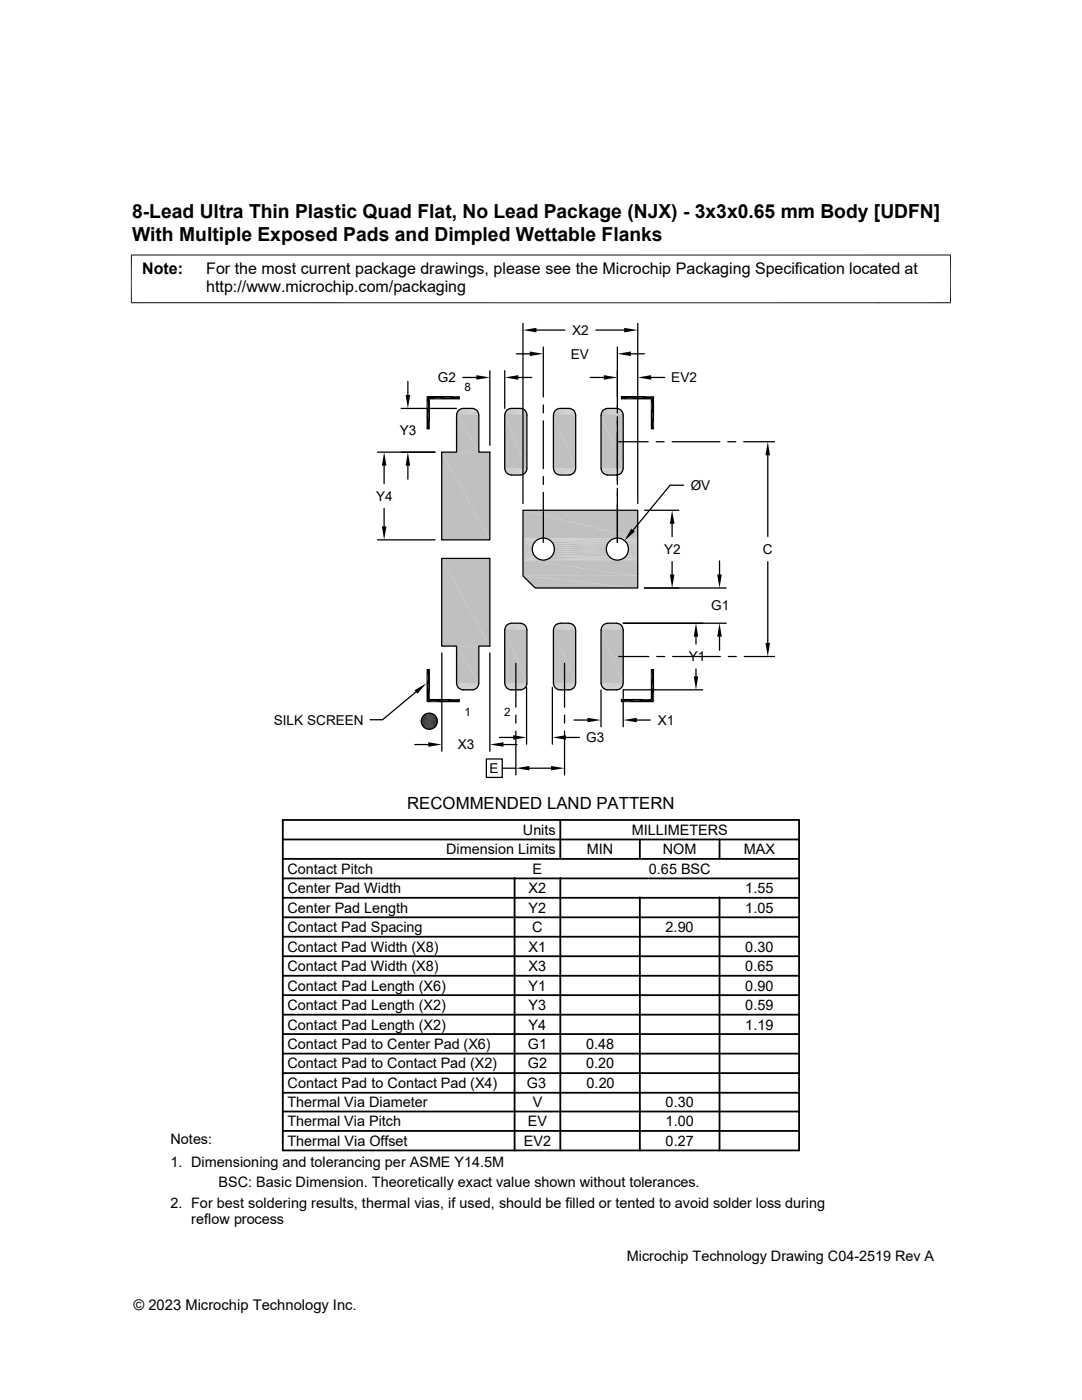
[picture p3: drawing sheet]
<svg xmlns="http://www.w3.org/2000/svg" width="216mm" height="279mm" viewBox="0 0 216 279" stroke-linecap="round" stroke-linejoin="round" font-family="sans-serif">
<path d="M121 81.5h2.3" fill="none" stroke="#c0c0c0" stroke-width=".2"/>
<path d="M121.3 81.5h2z" fill="#c0c0c0"/>
<g fill="none" stroke="#c0c0c0" stroke-width=".2">
<path d="M91.3 82.1h4.1M91.4 81.9h3.8M91.6 81.7h3.5M91.8 81.6h3.1M92 81.5h2.7M92.2 81.5h2.2M100.9 82.1h4.1M101 81.9h3.8M101.2 81.7h3.5M101.4 81.6h3.1M101.6 81.5h2.7M101.8 81.5h2.3"/>
<path d="M110.6 82.1h4.1M110.7 81.9h3.9M110.9 81.7h3.5M111.1 81.6h3.1M111.3 81.5h2.7M111.5 81.5h2.3M120.1 82.1h4.1M120.2 81.9h3.9M120.4 81.7h3.5M120.6 81.6h3.1M120.8 81.5h2.7"/>
</g>
<path d="M91.1 82.5h4.4M91.2 82.3h4.3M100.7 82.5h4.4M100.8 82.3h4.3M110.4 82.5h4.5M110.5 82.3h4.3M120 82.5h4.3M120 82.3h4.3" fill="none" stroke="#c0c0c0" stroke-width=".21"/>
<path d="M91.1 82.7h4.4M100.7 82.7h4.4M110.4 82.7h4.5M119.9 82.7h4.5" fill="none" stroke="#c0c0c0" stroke-width=".23"/>
<g fill="#c0c0c0">
<path d="M91.1 82.8l4.4 7.4h-4.4z"/>
<path d="M91.1 82.8h4.4v7.4z"/>
<path d="M119.9 82.8l4.5 10.7h-4.5z"/>
<path d="M119.9 82.8h4.5v10.7z"/>
<path d="M110.4 82.8l4.5 10.7h-4.5z"/>
<path d="M110.4 82.8h4.5v10.7z"/>
<path d="M100.7 82.8l4.4 10.7h-4.4z"/>
<path d="M100.7 82.8h4.4v10.7z"/>
</g>
<path d="M100.7 93.6h4.4M100.7 93.8h4.4M110.4 93.6h4.5M110.4 93.8h4.5M119.9 93.6h4.5M120 93.8h4.3" fill="none" stroke="#c0c0c0" stroke-width=".23"/>
<path d="M100.8 94h4.3M110.5 94h4.3M120 94h4.3" fill="none" stroke="#c0c0c0" stroke-width=".21"/>
<g fill="none" stroke="#c0c0c0" stroke-width=".2">
<path d="M100.9 94.2h4.1M101 94.4h3.8M101.2 94.6h3.5M101.4 94.7h3.1M101.6 94.8h2.7M110.6 94.2h4.1M110.7 94.4h3.9M110.9 94.6h3.5M111.1 94.7h3.1M111.3 94.8h2.7M120.1 94.2h4.1M120.2 94.4h3.9"/>
<path d="M120.4 94.6h3.5M120.6 94.7h3.1M120.8 94.8h2.7"/>
</g>
<path d="M121 94.8h2z" fill="#c0c0c0"/>
<path d="M101.8 94.8h2.3M111.5 94.8h2.3M121 94.8h2.3" fill="none" stroke="#c0c0c0" stroke-width=".2"/>
<g fill="#c0c0c0">
<path d="M88.1 90.2l9.6 17.5h-9.6z"/>
<path d="M88.1 90.2h9.6v17.5z"/>
</g>
<path d="M121 124.4h2.3" fill="none" stroke="#c0c0c0" stroke-width=".2"/>
<path d="M121.3 124.4h2z" fill="#c0c0c0"/>
<g fill="none" stroke="#c0c0c0" stroke-width=".2">
<path d="M100.9 124.9h4.1M101 124.8h3.8M101.2 124.6h3.5M101.4 124.5h3.1M101.6 124.4h2.7M101.8 124.4h2.3M110.6 124.9h4.1M110.7 124.8h3.9M110.9 124.6h3.5M111.1 124.5h3.1M111.3 124.4h2.7M111.5 124.4h2.3"/>
<path d="M120.1 124.9h4.1M120.2 124.8h3.9M120.4 124.6h3.5M120.6 124.5h3.1M120.8 124.4h2.7"/>
</g>
<path d="M100.8 125.1h4.3M110.5 125.1h4.3M120 125.1h4.3" fill="none" stroke="#c0c0c0" stroke-width=".21"/>
<path d="M100.7 125.6h4.4M100.7 125.4h4.4M110.4 125.6h4.5M110.4 125.4h4.5M119.9 125.6h4.5M120 125.4h4.3" fill="none" stroke="#c0c0c0" stroke-width=".23"/>
<g fill="#c0c0c0">
<path d="M88.1 111.4l9.6 17.5h-9.6z"/>
<path d="M88.1 111.4h9.6v17.5z"/>
<path d="M119.9 125.7l4.5 10.7h-4.5z"/>
<path d="M119.9 125.7h4.5v10.7z"/>
<path d="M110.4 125.7l4.5 10.7h-4.5z"/>
<path d="M110.4 125.7h4.5v10.7z"/>
<path d="M100.7 125.7l4.4 10.7h-4.4z"/>
<path d="M100.7 125.7h4.4v10.7z"/>
<path d="M91.1 128.9l4.4 7.5h-4.4z"/>
<path d="M91.1 128.9h4.4v7.5z"/>
</g>
<path d="M91.1 136.5h4.4M100.7 136.5h4.4M110.4 136.5h4.5M119.9 136.5h4.5" fill="none" stroke="#c0c0c0" stroke-width=".23"/>
<path d="M91.1 136.7h4.4M91.2 136.9h4.3M100.7 136.7h4.4M100.8 136.9h4.3M110.4 136.7h4.5M110.5 136.9h4.3M120 136.7h4.3M120 136.9h4.3" fill="none" stroke="#c0c0c0" stroke-width=".21"/>
<g fill="none" stroke="#c0c0c0" stroke-width=".2">
<path d="M91.3 137.1h4.1M91.4 137.3h3.8M91.6 137.4h3.5M91.8 137.6h3.1M92 137.6h2.7M100.9 137.1h4.1M101 137.3h3.8M101.2 137.4h3.5M101.4 137.6h3.1M101.6 137.6h2.7M110.6 137.1h4.1M110.7 137.3h3.9"/>
<path d="M110.9 137.4h3.5M111.1 137.6h3.1M111.3 137.6h2.7M120.1 137.1h4.1M120.2 137.3h3.9M120.4 137.4h3.5M120.6 137.6h3.1M120.8 137.6h2.7"/>
</g>
<path d="M121 137.7h2z" fill="#c0c0c0"/>
<path d="M92.2 137.7h2.2M101.8 137.7h2.3M111.5 137.7h2.3M121 137.7h2.3" fill="none" stroke="#c0c0c0" stroke-width=".2"/>
<g fill="#c0c0c0">
<path d="M104.4 101.8l22.9 5.6h-22.9z"/>
<path d="M104.4 101.8h22.9v5.6z"/>
</g>
<path d="M104.4 107.4h3.8M104.4 107.5h3.4M108.6 107.4h14.4M109 107.5h13.6M123.4 107.4h3.9M123.8 107.5h3.5" fill="none" stroke="#c0c0c0" stroke-width=".2"/>
<path d="M104.4 107.7h3M109.4 107.7h12.8M124.2 107.7h3.1" fill="none" stroke="#c0c0c0" stroke-width=".21"/>
<path d="M104.4 108h2.7M109.7 108h12.2M124.5 108h2.8" fill="none" stroke="#c0c0c0" stroke-width=".28"/>
<path d="M104.4 108.3h2.4M110 108.3h11.6M124.8 108.3h2.5" fill="none" stroke="#c0c0c0" stroke-width=".32"/>
<path d="M110.3 108.6h11M125.1 108.6h2.2" fill="none" stroke="#c0c0c0" stroke-width=".38"/>
<path d="M104.4 108.4l1.9 .4h-1.9z" fill="#c0c0c0"/>
<path d="M104.4 108.6h2.1" fill="none" stroke="#c0c0c0" stroke-width=".38"/>
<g fill="#c0c0c0">
<path d="M125.3 108.8l2 .4h-1.9z"/>
<path d="M125.3 108.8h2v.4z"/>
</g>
<path d="M110.5 109h10.6" fill="none" stroke="#c0c0c0" stroke-width=".38"/>
<g fill="#c0c0c0">
<path d="M104.4 108.8l1.8 .4h-1.8z"/>
<path d="M104.4 108.8h1.9l-.1 .4z"/>
<path d="M125.4 109.2l1.9 .4h-1.9z"/>
<path d="M125.4 109.2h1.9v.4z"/>
</g>
<path d="M110.6 109.4h10.4" fill="none" stroke="#c0c0c0" stroke-width=".4"/>
<g fill="#c0c0c0">
<path d="M104.4 109.2l1.8 .4h-1.8z"/>
<path d="M104.4 109.2h1.8v.4z"/>
<path d="M125.4 109.6l1.9 .4h-1.9z"/>
<path d="M125.4 109.6h1.9v.4z"/>
</g>
<path d="M110.6 109.8h10.4" fill="none" stroke="#c0c0c0" stroke-width=".42"/>
<g fill="#c0c0c0">
<path d="M104.4 109.6l1.8 .4h-1.8z"/>
<path d="M104.4 109.6h1.8v.4z"/>
<path d="M125.4 110l1.9 .4h-2z"/>
<path d="M125.4 110h1.9v.4z"/>
</g>
<path d="M110.5 110.2h10.6" fill="none" stroke="#c0c0c0" stroke-width=".38"/>
<g fill="#c0c0c0">
<path d="M104.4 110l1.9 .4h-1.9z"/>
<path d="M104.4 110h1.8l.1 .4z"/>
</g>
<path d="M125.1 110.6h2.2" fill="none" stroke="#c0c0c0" stroke-width=".38"/>
<path d="M125.3 110.4h2v.4z" fill="#c0c0c0"/>
<path d="M104.4 110.6h2.1M110.3 110.6h11" fill="none" stroke="#c0c0c0" stroke-width=".38"/>
<path d="M104.4 110.9h2.4M110 110.9h11.6M124.8 110.9h2.5" fill="none" stroke="#c0c0c0" stroke-width=".32"/>
<path d="M104.4 111.2h2.7M109.7 111.2h12.2M124.5 111.2h2.8" fill="none" stroke="#c0c0c0" stroke-width=".28"/>
<path d="M104.4 111.5h3M109.4 111.5h12.8M124.2 111.5h3.1" fill="none" stroke="#c0c0c0" stroke-width=".21"/>
<path d="M104.4 111.6h3.4M104.4 111.8h3.8M108.6 111.8h14.4M109 111.6h13.6M123.4 111.8h3.9M123.8 111.6h3.5" fill="none" stroke="#c0c0c0" stroke-width=".2"/>
<g fill="#c0c0c0">
<path d="M104.4 111.8l22.9 3.1h-22.9z"/>
<path d="M104.4 111.8h22.9v3.1z"/>
<path d="M104.4 114.9l22.9 2.4h-20.5z"/>
<path d="M104.4 114.9h22.9v2.4z"/>
</g>
<g fill="none" stroke="#000" stroke-width=".25">
<path d="M81.4 76.1v2.7M92.4 75.3h2.7M97.7 74v14.9M100.7 74v7.5M103 70.6h2.7M103.4 75.3h2.7M104.4 64.5v36M107 65.9h5.7M108.4 69.3v9.9M117.8 75.3h2.7M118.9 65.9h5.6M123.2 69.3v13.1"/>
<path d="M125.9 70.6h2.7M127.3 64.5v36M129.9 75.3h2.8M75.3 90.2h11.5M76.6 92.9v3.6M80.1 81.5h11M81.4 92.9v2.7M91.1 82.8v7.4h-3v17.5h9.6v-17.5h-2.2v-7.4a1.34 1.34 0 0 0-1.3-1.3h-1.8a1.3 1.3 0 0 0-1.3 1.3M102 94.8h1.8M103.8 94.8a1.3 1.3 0 0 0 1.3-1.3v-10.7a1.3 1.3 0 0 0-1.3-1.3h-1.8a1.3 1.3 0 0 0-1.3 1.3v10.7a1.34 1.34 0 0 0 1.3 1.3M108.4 80.8v1.6M108.4 84v9.5"/>
<path d="M108.4 95.1v1.6M108.4 98.3v9.9M111.8 94.8h1.7M114.9 93.5a1.3 1.3 0 0 1-1.4 1.3M114.9 82.8a1.3 1.3 0 0 0-1.4-1.3h-1.7a1.3 1.3 0 0 0-1.4 1.3v10.7a1.34 1.34 0 0 0 1.4 1.3M114.9 82.8v10.7M119.9 82.8v10.7M120 93.5a1.3 1.3 0 0 0 1.3 1.3M120 82.8a1.3 1.3 0 0 1 1.3-1.3h1.7a1.3 1.3 0 0 1 1.3 1.3M121.3 94.8h1.7M123.2 83.2v13.5M123.2 97.5v10.7"/>
<path d="M123.2 88.2h6.1M124.3 93.5a1.3 1.3 0 0 1-1.3 1.3M124.4 82.8v10.7M130.9 88.2h1.6M134.1 88.2h9.5M136.4 96.8h-2.7l-7.4 9M145.2 88.2h1.6M148.4 88.2h6.1M153.2 90.9v16.2M75.3 107.7h11.5M76.6 101.5v3.6M104.4 101.8h22.9v15.5h-20.5l-2.4-2.4z"/>
<path d="M128.6 101.8h6.9M134.1 104.5v2.6M134.1 112.1v2.6M143.6 112v2.7M144.9 117.3h-16.3M153.2 112.1v16.2M83 138.1l-6.7 5.5h-2.4M88.2 130.3v19.6M91.1 136.4v-7.5h-3v-17.5h9.6v17.5h-2.2v7.5a1.34 1.34 0 0 1-1.3 1.3h-1.8a1.3 1.3 0 0 1-1.3-1.3M97.7 130.3v19.6M102 124.4h1.8M102 124.4a1.34 1.34 0 0 0-1.3 1.3v10.7a1.3 1.3 0 0 0 1.3 1.3h1.8a1.3 1.3 0 0 0 1.3-1.3v-10.7a1.3 1.3 0 0 0-1.3-1.3"/>
<path d="M102.9 132.4v8.7M105.1 137.2v11.3M110.2 137.2v11.3M111.8 124.4a1.34 1.34 0 0 0-1.4 1.3v10.7a1.3 1.3 0 0 0 1.4 1.3h1.7a1.3 1.3 0 0 0 1.4-1.3M111.8 124.4h1.7M112.6 132.4v8.7M113.5 124.4a1.3 1.3 0 0 1 1.4 1.3M114.9 125.7v10.7M119.9 125.7v10.7M119.9 137.7v7.4M120 136.4a1.3 1.3 0 0 0 1.3 1.3h1.7a1.3 1.3 0 0 0 1.3-1.3M121.3 124.4a1.3 1.3 0 0 0-1.3 1.3"/>
<path d="M121.3 124.4h1.7M123 124.4a1.3 1.3 0 0 1 1.3 1.3M123.4 131h6.1M124.4 125.7v10.7M124.4 124.4h20.5M131 131h1.6M134.2 131h9.5M138.9 127.1v1.4M138.9 133.5v1.5M140.2 137.7h-15.8v7.4M143.6 127.1v2.7M145.3 131h1.6"/>
<path d="M148.5 131h6M82.8 148.6h2.6M97 151.5h3.2v3.7h-3.2zM99.7 147.2h2.7M100.2 153.3h2.7M100.5 148.6h2.6M102.9 142.7v1.6M102.9 145.9v8.8M105.6 153.3h4.4M112.6 142.7v1.6M112.6 145.9v8.8M112.9 147.2h2.7"/>
<path d="M114.5 143.7h2.7M127.1 143.7h2.7"/>
<circle cx="108.4" cy="109.6" r="2.2"/>
<circle cx="123.2" cy="109.6" r="2.2"/>
<circle cx="85.7" cy="143.9" r="1.61"/>
</g>
<g fill="#000">
<path d="M80.9 78.8h1l-.5 2.7zM85.1 79l.7 6.7h-.7zM85.1 79l.7 .7v6zM85.8 79.7l6-.7v.7zM85.1 79h6.7l-6 .7zM95.1 74.9l2.6 .4-2.6 .5zM100.7 75.3l2.7-.4v.9zM105.7 70.1l2.7 .5-2.7 .5zM104.4 65.9l2.6-.5v.9zM120.5 74.9l2.7 .4-2.7 .5zM123.9 79h6.6l-6.6 .7zM123.9 79.7l6.6-.7-.6 .7z"/>
<path d="M124.5 65.4l2.8 .5-2.8 .4zM123.2 70.6l2.7-.5v1zM129.9 79.7l.6 6h-.6zM127.3 75.3l2.6-.4v.9zM130.5 79v6.7l-.6-6zM76.6 90.2l.5 2.7h-.9zM81.4 90.2l.5 2.7h-1zM153.2 88.2l.4 2.7h-.9zM76.2 105.1h.9l-.5 2.6zM126 105.5l.7 .6-2.1 1.8zM133.7 114.7h.9l-.5 2.6zM134.1 101.8l.5 2.7h-.9z"/>
<path d="M143.1 114.7h.9l-.4 2.6zM82.7 137.8l2.4-1.4-1.8 2.1zM85.1 133.5h.7v6zM85.1 140.1l.7-.6h6zM123.9 139.5h6l-6 .6zM129.9 133.5l.6 6.6-.6-.6zM138.4 135h.9l-.4 2.7zM138.9 124.4l.4 2.7h-.9zM143.6 124.4l.4 2.7h-.9zM152.7 128.3h.9l-.4 2.7zM84.7 142.6l2 .1zM84.7 145.2l1.7 .1z"/>
<path d="M84.7 145.2h1.9zM84.7 142.6h1.9zM84.8 142.5l1.8 .1zM84.8 145.3l1.5 .1zM84.8 145.3h1.6zM84.8 142.5h1.6zM85 142.5h1.4zM85 145.4l1.2 .1zM85 145.4h1.3zM85.1 133.5l.7 6-.7 .6zM85 142.5h1.3zM85.1 142.4l1.2 .1z"/>
<path d="M85.1 145.5h.9zM85.1 145.5h1.1zM85.1 142.4h1.1zM85.3 142.3l.9 .1zM85.3 145.5h.5zM85.3 145.5h.7zM85.3 142.3h.7zM85.4 142.3h.6zM85.4 145.5h.4zM85.4 148.1l2.8 .5-2.8 .4zM85.4 142.3h.4zM85.1 140.1l6.7-.6v.6z"/>
<path d="M97.7 148.6l2.8-.5v.9zM102.4 146.7l2.7 .5-2.7 .4zM102.9 153.3l2.7-.4v.9zM110 152.9l2.6 .4-2.6 .5zM110.2 147.2l2.7-.5v.9zM117.2 143.3l2.7 .4-2.7 .4zM123.9 140.1l6-.6 .6 .6zM124.4 143.7l2.7-.4v.8zM129.9 133.5h.6v6.6z"/>
</g>
<g fill="none" stroke="#000" stroke-width=".2">
<path d="M26.1 50.9h163.7M26.2 50.8v9.7M189.7 50.8v9.7M26.1 60.4h163.7M84 143.8h3.3M84 144h3.3M84 144.2h3.3M84 143.7h3.3M84.1 143.5h3.1M84.1 144.3h3.1M84.1 143.4h3.1M84.1 144.5h3.1"/>
<path d="M84.2 143.3h3M84.2 144.6h3M84.2 144.7h2.9M84.2 143.1h2.9M84.3 144.9h2.7M84.3 143h2.7M84.4 145h2.5M84.4 142.9h2.5M84.5 142.8h2.3M84.5 145.1h2.3M84.6 142.7h2.1M84.6 145.2h2.1"/>
</g>
<g fill="none" stroke="#000" stroke-width=".36">
<path d="M56.4 167.5h103M56.4 163.6h103v66h-103zM56.4 171.4h103M56.4 179.2h103M56.4 175.3h103M102.7 175.2v54.4M111.8 163.6v7.8M111.8 175.2v54.4M127.7 167.5v3.9M127.7 179.1v50.5M143.6 167.5v3.9M143.6 179.1v50.5"/>
<path d="M56.4 183.1h103M56.4 190.8h103M56.4 194.7h103M56.4 198.6h103M56.4 186.9h103M56.4 218.1h103M56.4 214.2h103M56.4 210.3h103M56.4 202.5h103M56.4 206.4h103M56.4 225.7h103M56.4 221.8h103"/>
</g>
<g font-size="3.9">
<text x="26.4" y="43.5">8-Lead Ultra Thin Plastic Quad Flat, No Lead Package (NJX) - 3x3x0.65 mm Body [UDFN]</text>
<text x="26.4" y="48.1">With Multiple Exposed Pads and Dimpled Wettable Flanks</text>
</g>
<text font-size="3.3" x="81.2" y="161.5">RECOMMENDED LAND PATTERN</text>
<g font-size="3.2">
<text x="28.4" y="54.7">Note:</text>
<text x="41.1" y="58.3">http://www.microchip.com/packaging</text>
<text x="41.1" y="54.7">For the most current package drawings, please see the Microchip Packaging Specification located at</text>
</g>
<g font-size="2.9">
<text x="104.3" y="166.6">Units</text>
<text x="126" y="166.6">MILLIMETERS</text>
<text x="89" y="170.5">Dimension Limits</text>
<text x="117.1" y="170.5">MIN</text>
<text x="132.3" y="170.5">NOM</text>
<text x="148.4" y="170.5">MAX</text>
<text x="57.3" y="178.3">Center Pad Width</text>
<text x="57.3" y="174.4">Contact Pitch</text>
<text x="105.5" y="178.3">X2</text>
<text x="106.3" y="174.4">E</text>
<text x="129.5" y="174.4">0.65 BSC</text>
<text x="148.7" y="178.3">1.55</text>
<text x="57.3" y="182.2">Center Pad Length</text>
<text x="105.5" y="182.2">Y2</text>
<text x="148.7" y="182.2">1.05</text>
<text x="57.3" y="189.9">Contact Pad Width (X8)</text>
<text x="57.3" y="186">Contact Pad Spacing</text>
<text x="105.5" y="189.9">X1</text>
<text x="106.2" y="186">C</text>
<text x="132.8" y="186">2.90</text>
<text x="148.7" y="189.9">0.30</text>
<text x="57.3" y="193.8">Contact Pad Width (X8)</text>
<text x="57.3" y="197.7">Contact Pad Length (X6)</text>
<text x="105.5" y="197.7">Y1</text>
<text x="105.5" y="193.8">X3</text>
<text x="148.7" y="197.7">0.90</text>
<text x="148.7" y="193.8">0.65</text>
<text x="57.3" y="201.6">Contact Pad Length (X2)</text>
<text x="105.5" y="201.6">Y3</text>
<text x="148.7" y="201.6">0.59</text>
<text x="57.3" y="209.4">Contact Pad to Center Pad (X6)</text>
<text x="57.3" y="205.5">Contact Pad Length (X2)</text>
<text x="105.3" y="209.4">G1</text>
<text x="105.5" y="205.5">Y4</text>
<text x="116.9" y="209.4">0.48</text>
<text x="148.7" y="205.5">1.19</text>
<text x="57.3" y="213.2">Contact Pad to Contact Pad (X2)</text>
<text x="105.3" y="213.2">G2</text>
<text x="116.9" y="213.2">0.20</text>
<text x="57.3" y="220.9">Thermal Via Diameter</text>
<text x="57.4" y="217.1">Contact Pad to Contact Pad (X4)</text>
<text x="105.1" y="217.2">G3</text>
<text x="106.3" y="220.9">V</text>
<text x="117.1" y="217.2">0.20</text>
<text x="132.8" y="220.9">0.30</text>
<text x="57.3" y="224.8">Thermal Via Pitch</text>
<text x="105.3" y="224.8">EV</text>
<text x="132.8" y="224.8">1.00</text>
<text x="34" y="228.3">Notes:</text>
<text x="34" y="232.9">1. Dimensioning and tolerancing per ASME Y14.5M</text>
<text x="57.3" y="228.7">Thermal Via Offset</text>
<text x="104.5" y="228.7">EV2</text>
<text x="132.8" y="228.7">0.27</text>
<text x="43.6" y="237">BSC: Basic Dimension. Theoretically exact value shown without tolerances.</text>
<text x="34" y="241">2. For best soldering results, thermal vias, if used, should be filled or tented to avoid solder loss during</text>
<text x="38.1" y="244.3">reflow process</text>
<text x="125.1" y="251.7">Microchip Technology Drawing C04-2519 Rev A</text>
<text x="26.6" y="261.3">© 2023 Microchip Technology Inc.</text>
</g>
<g font-size="2.7">
<text x="113.9" y="71.6">EV</text>
<text x="114.2" y="66.8">X2</text>
<text x="87.4" y="76.3">G2</text>
<text x="133.9" y="76.3">EV2</text>
<text x="79.8" y="86.8">Y3</text>
<text x="75.1" y="100">Y4</text>
<text x="137.8" y="97.8">ØV</text>
<text x="132.5" y="110.6">Y2</text>
<text x="152.2" y="110.6">C</text>
<text x="141.9" y="121.8">G1</text>
<text x="137.5" y="132">Y1</text>
<text x="54.6" y="144.6">SILK SCREEN</text>
<text x="91.4" y="149.5">X3</text>
<text x="117" y="148.1">G3</text>
<text x="131.3" y="144.7">X1</text>
<text x="97.7" y="154.3">E</text>
</g>
<g font-size="2.3">
<text x="92.7" y="78">8</text>
<text x="92.7" y="142.8">1</text>
<text x="100.6" y="142.8">2</text>
</g>
</svg>
